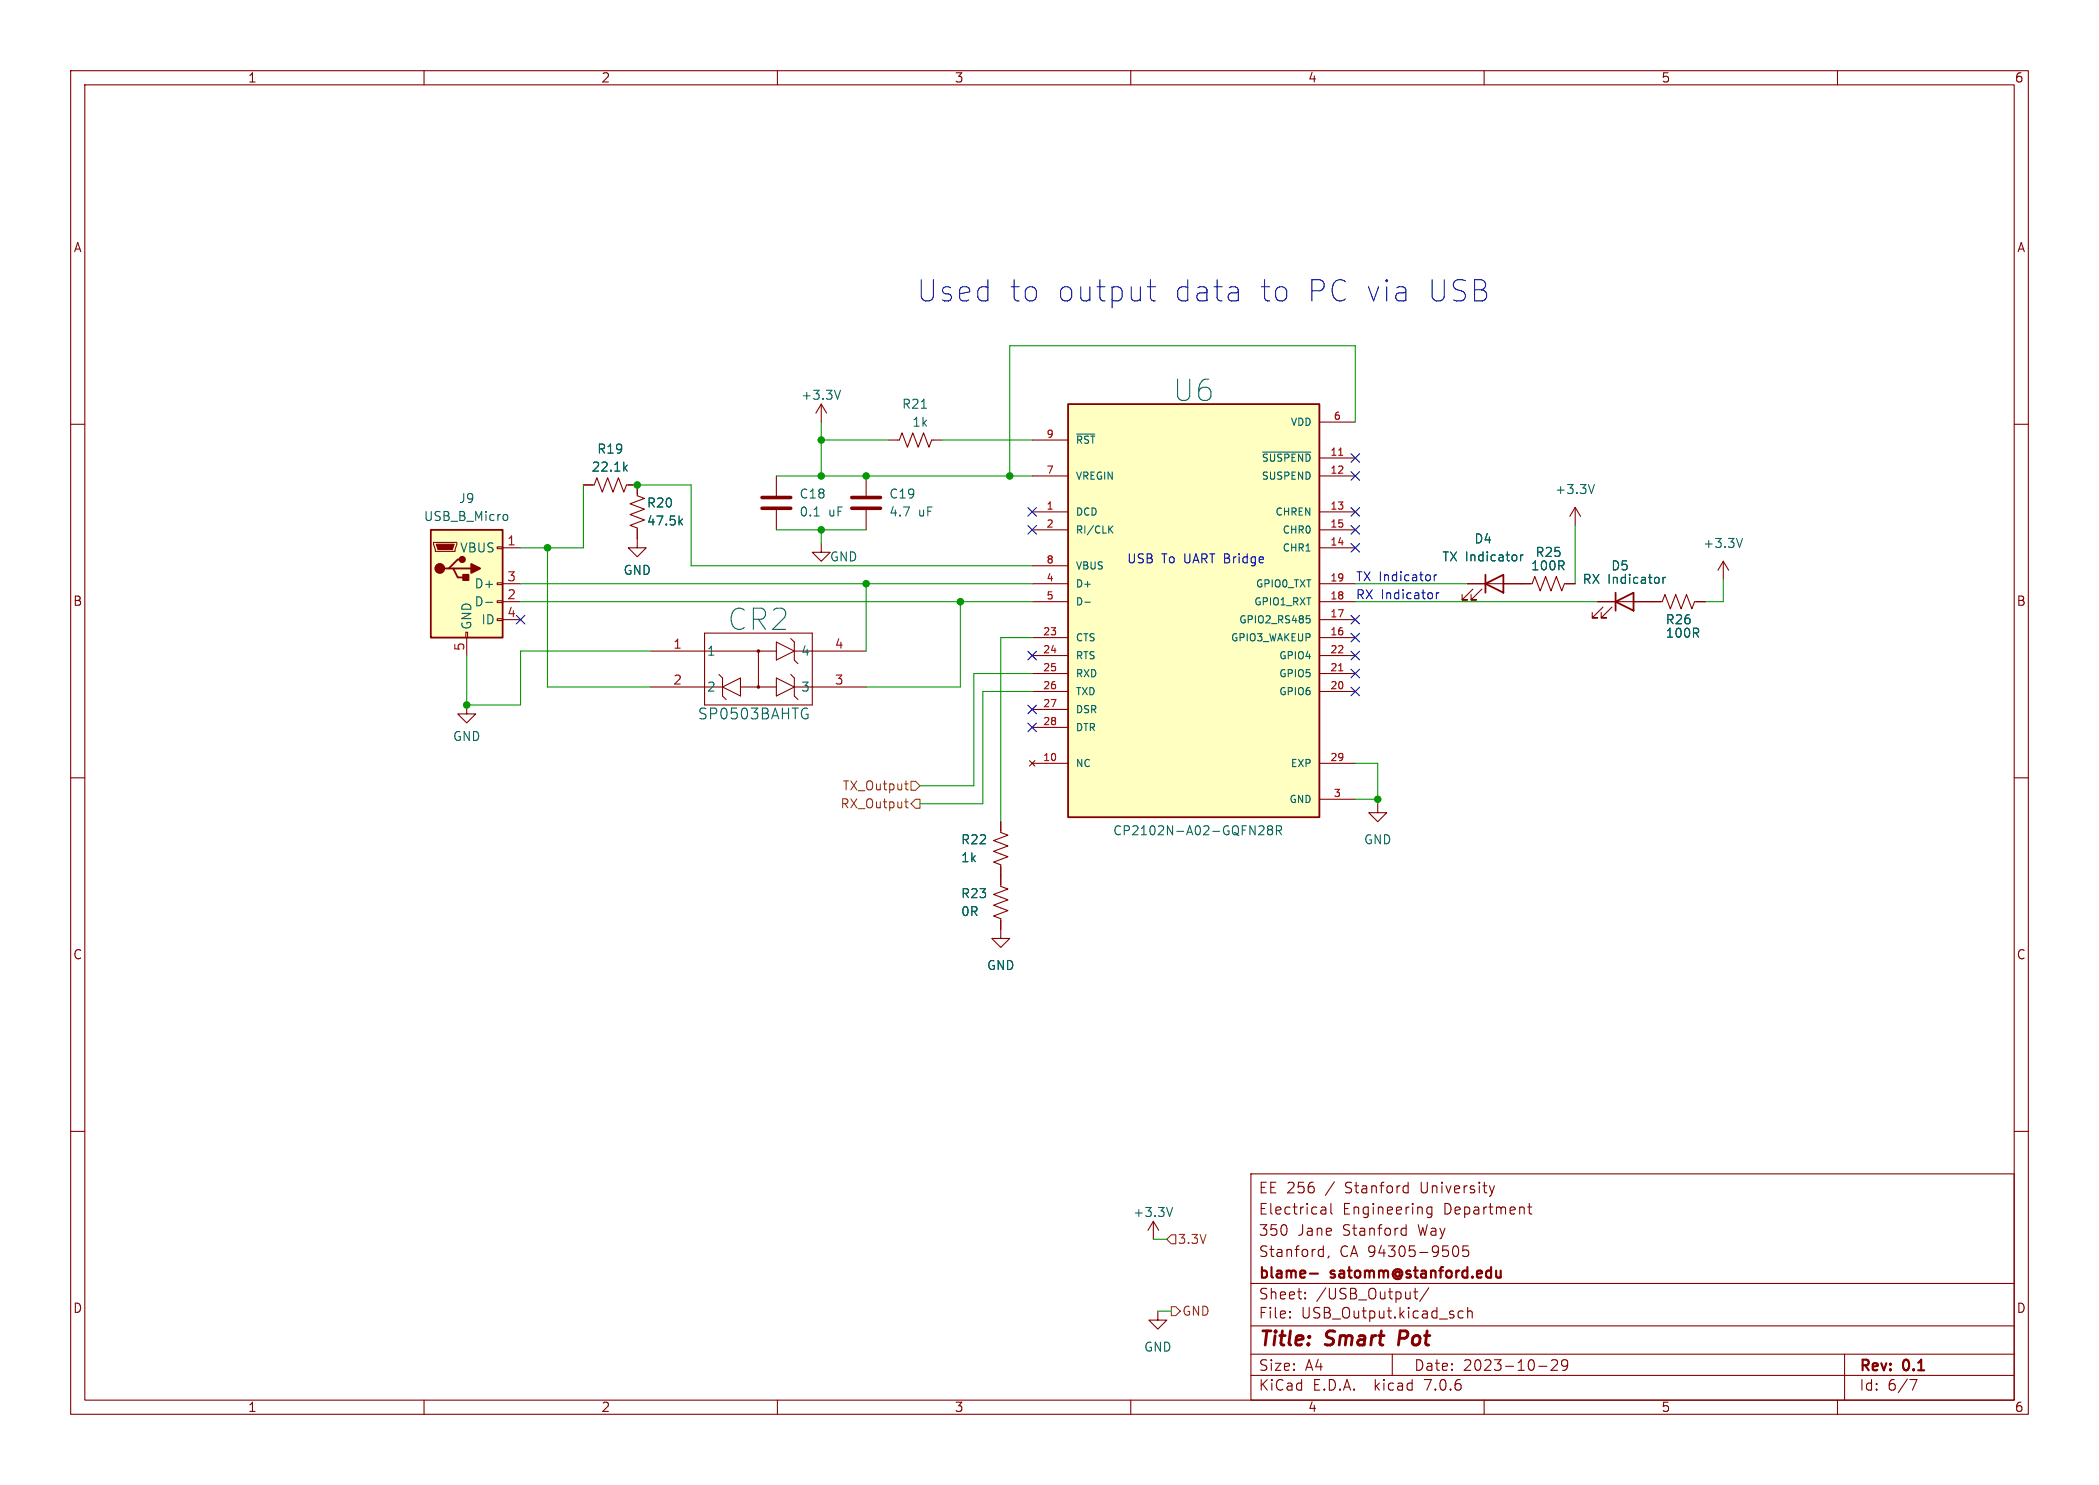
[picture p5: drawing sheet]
<svg xmlns="http://www.w3.org/2000/svg" width="297mm" height="210mm" viewBox="0 0 297 210" stroke-linecap="round" stroke-linejoin="round" font-family="sans-serif">
<g fill="none" stroke="#840000" stroke-width=".15">
<path d="M10 10h277v190h-277zM12 12h273v186h-273zM60 10v2M110 10v2M160 10v2M210 10v2M260 10v2M10 60h2M116.2 57.2l-.8 1.2M116.2 57.2v2.5M116.2 57.2l.8 1.2M186.7 59.7h5.1"/>
<path d="M285 60h2M61.3 76.7h3.3v.3l-.2 1h-2.8zM70.4 77.3h.7v.3h-.7zM71.1 77.5h2.6M82.5 68.6h1.6l.4-1 .7 2 .8-2 .7 2 .8-2 .8 2 .3-1h1.6v1.5l1 .4-2 .7 2 .8-2 .8 2 .7-2 .8 1 .4v2.8h1.2l-1.2 1.2-1.3-1.2h1.3M109.9 67.3v2.8M109.9 72.1v2.8M116.2 76.8v1.3h1.3l-1.3 1.3-1.3-1.3h1.3M122.6 67.3v2.8M122.6 72.1v2.8M125.7 62.2h1.6l.3-1 .8 2 .8-2 .7 2 .8-2 .7 2 .4-1h1.5M146 72.4h5.1"/>
<path d="M146 67.3h5.1M146 74.9h5.1M146 62.2h5.1M186.7 77.5h5.1M186.7 72.4h5.1M186.7 64.8h5.1M186.7 67.3h5.1M186.7 74.9h5.1M222.9 71.8l-.8 1.2M222.9 71.8v2.5M222.9 71.8l.7 1.2M243.8 79.4l-.7 1.2"/>
<path d="M243.8 79.4v2.5M243.8 79.4l.8 1.2M65.9 89.4h.3v.8h-.3zM66 99.7v1.3h1.3l-1.3 1.2-1.2-1.2h1.2M66 90.2v2.5M70.4 87.5h.7v.3h-.7zM70.4 85h.7v.2h-.7zM70.4 82.4h.7v.3h-.7zM71.1 85.1h2.6M71.1 82.6h2.6M71.1 87.6h2.6M92.1 97.2h10.1"/>
<path d="M92.1 92.1h17.8M99.7 89.5h15.2v10.2h-15.2zM101.7 95.4l.5 .5v2.5l.5 .5M102.2 97.2l2.6-1.3v2.5zM104.8 97.2h5.1M107.3 92.1v5.1M109.9 90.8l2.5 1.3-2.5 1.2zM109.9 95.9l2.5 1.3-2.5 1.2zM111.9 95.4l.5 .5v2.5l.5 .5M112.4 97.2h10.2M112.4 92.1h10.2M112.4 90.8v2.5l.5 .6"/>
<path d="M146 85.1h5.1M146 82.6h5.1M146 90.2h5.1M146 97.8h5.1M146 95.3h5.1M146 92.7h5.1M146 80h5.1M186.7 85.1h5.1M186.7 82.6h5.1M186.7 87.6h5.1M186.7 90.2h5.1M186.7 97.8h5.1"/>
<path d="M186.7 95.3h5.1M186.7 92.7h5.1M207.6 82.6h9.2l.4-1.1 .7 2.1 .8-2.1 .8 2.1 .7-2.1 .8 2.1 .4-1h1.5M208.4 83.3l-1.5 1.5h.7h-.7v-.7M209.7 83.3l-1.5 1.5h.7h-.7v-.7M226.1 85.1h9.1l.4-1 .7 2 .8-2 .8 2 .7-2 .8 2 .4-1h1.5M226.8 85.9l-1.5 1.5h.8h-.8v-.8M228.1 85.9l-1.5 1.5h.7h-.7v-.8M10 110h2M141.6 116.2v1.5l1 .4-2 .8 2 .7-2 .8 2 .8-2 .7 1 .4v3l1 .4-2 .8 2 .8-2 .7 2 .8-2 .7 1 .4v2.8h1.3l-1.3 1.3-1.3-1.3h1.3M145.7 107.6l.7 .7M146 108h5.1"/>
<path d="M146 100.3h5.1M146 102.9h5.1M146.4 107.6l-.7 .7M186.7 108h5.1M186.7 113h5.1M194.9 113.7v1.2h1.3l-1.3 1.3-1.2-1.3h1.2M285 110h2M10 160h2M285 160h2M163.2 172.7l-.8 1.3M163.2 172.7v2.6M163.2 172.7l.8 1.3"/>
<path d="M177 166h108v32h-108zM186.8 176.7l.4 .1M187 170.8l.1-.1 .4 .1 .1 .9M187 171.6l.1 .1 .5-.1M187.2 176.2v1.5M187.2 177.6l-.4 .1M187.6 171.1l-.6 .1M188 177.6l-.1 .3M188.3 170.2v1.3l.2 .2M198.5 173.7l.5 .1M198.8 167.7l.4 .1M199 173.2v1.5"/>
<path d="M199 174.6l-.5 .1M199.2 167.2v1.5M199.2 168.6l-.4 .1M202.6 170.8l-.4-.1-.3 .3v.4l.1 .2 .2 .1 .4-.1M202.6 170.7v1.2a.41 .41 0 0 1-.6 .2M205.7 176.3a.36 .36 0 0 1 .3-.1 .36 .36 0 0 1 .3 .3 .77 .77 0 0 1-.4 1.2 .91 .91 0 0 1-.2-1.4zM207.7 176.2h-.7v.7l.2-.1h.5l.1 .3-.1 .5-.2 .1h-.3l-.2-.1M211.5 167.7l-.4 1M216.2 170.7h.5M216.4 170.2v1.3l.1 .1 .2 .1M60 198v2M110 198v2"/>
<path d="M160 198v2M163.8 185.4v1.3h1.3l-1.3 1.3-1.2-1.3h1.2M177 194.5h108M177 191.5h108M177 187.5h108M177 181.5h108M182.5 186.3h.1l-.1 .1M182.5 186.3v.1M182.5 185.5v.1M182.5 185.5h.1l-.1 .1M184.7 183.6v.1M184.7 183.6h-.1l.1 .1"/>
<path d="M184.7 182.8v.1M184.7 182.8h-.1l.1 .1M197 191.5v3M200 182.7h.6M200.2 182.2v1.3l.1 .1 .3 .1M202.2 182.1l-1.3 2M207 185.5l-.4-.1-.3 .3v.4l.2 .2 .1 .1 .4-.1M207.7 185.5a.37 .37 0 0 1 .6 .1v.8M207.7 184.9v1.5M210 198v2M217.7 193.2h1.2M219.5 192.4l.2-.1 .5 .1a.41 .41 0 0 1 .1 .5l-.8 .9h.9"/>
<path d="M221.8 192.9l-.3 .3h-.3l-.2-.3v-.3l.1-.2 .4-.1 .2 .1a.99 .99 0 0 1-.3 1.4h-.3M260 198v2M261 191.5v6.5M270.2 195.1h1l-.6 1.5"/>
</g>
<path d="M198.1 188.2l-.2 2" fill="none" stroke="#840000" stroke-width=".4"/>
<path d="M212.3 179.7v1M185.3 180.1h1.2M212.3 180.5a.41 .41 0 0 1-.5 .1" fill="none" stroke="#840000" stroke-width=".3"/>
<g fill="none" stroke="#006464" stroke-width=".15">
<path d="M118.9 55.2l-.4 1.3M130.4 57.7h.7M71.4 72.8h.3l.1 .2v.5l-.4 .1M88.4 66.1l.3 .5M88.7 65.8l-.4 .5M96.2 73.8l.4 .4M96.6 73.4l-.5 .5M115.2 73h.7M152.3 61.4h2.6M157 74.8l.5 .6M157.5 74.4l-.6 .6M178.7 63.9h6.8"/>
<path d="M215.2 78.5v.8M215.5 78.5h-.2l-.1 .2M225.6 68.5l-.4 1.3M246.6 76.1l-.5 1.3M68.7 85.2h1M153.5 85.2h.8M184.8 87.1h.5M184.9 87.5h.3l.2 .2-.1 .3-.4 .1M235.3 81.6v.9M235.7 81.6l-.3 .1-.1 .2M113.9 100.1l.4 .1M114 101h.3v.5l-.3 .2"/>
<path d="M178.2 116.8h.4l.2 .1 .1 .2-.1 .2-.7 .8h.8M179.6 117.3l-.3-.2 .3-.3h.2l.3 .2-.3 .3M179.6 117.3l-.3 .3 .1 .3 .2 .2 .3-.1 .2-.2-.1-.4-.2-.1M179.6 117.3h.2M180.6 117.4h.6l.1-.2v-.3l-.2-.1h-.5v1.3M180.9 117.4l.4 .7M165.9 170.8l-.4 1.2"/>
</g>
<g fill="none" stroke="#840000" stroke-width=".25">
<path d="M151.1 57.2h35.6v58.4h-35.6zM61 74.9h10.1v15.3h-10.1zM65.4 79.1h-.6l-1.3 1.3h-.6M63.5 80.4h.6l.7 1.3h1.2M64.1 80.4h2.6M210.2 82.6l2.5-1.3v2.5zM210.2 81.3v2.5M228.6 85.1l2.5-1.3v2.6zM228.6 83.8v2.6"/>
<circle cx="107.3" cy="97.2" r=".13"/>
<circle cx="107.3" cy="92.1" r=".13"/>
</g>
<path d="M107.8 71.9h4.1M107.8 70.4h4.1M120.5 71.9h4.1M120.5 70.4h4.1" fill="none" stroke="#840000" stroke-width=".51"/>
<g fill="#ffffc2" stroke="#ffffc2" stroke-width=".14">
<path d="M61 74.9h10.1v15.3h-10.1z"/>
<path d="M151.1 57.2h35.6v58.4h-35.6z"/>
</g>
<g fill="#840000" stroke="#840000" stroke-width=".25">
<path d="M66.7 79.8l1.2 .6-1.2 .6z"/>
<path d="M65.5 81.3h.8v.7h-.8z"/>
<circle cx="62.2" cy="80.4" r=".63"/>
<circle cx="65.4" cy="79.1" r=".38"/>
</g>
<path d="M61.7 77h2.6l-.3 .7h-2z" fill="#840000" stroke="#840000" stroke-width=".15"/>
<path d="M189.4 64.4h.6M189.4 94.9h.6" fill="none" stroke="#a90000" stroke-width=".15"/>
<path d="M128 110.9h.5M128 113.4h.5M128.2 113v1.1l.1 .1h.2M128.3 111.6l.2 .1M128.9 110.5h.6l.7 .6-.7 .7h-.6zM128.9 113.7l.6-.7h.7v1.3h-.7zM165.7 174.6h.7v1.3h-.7l-.6-.6zM165.7 184.8h.7l.6 .6-.6 .7h-.7z" fill="none" stroke="#725600" stroke-width=".15"/>
<path d="M162.8 39.6v2.5l.1 .3 .6 .2M162.4 40.6h1.1M174.8 40.6l.3 .1 .1 .3v1.6M175.2 42.4l-.3 .2M175.2 41.3l-.3 .1M202.9 81.3v.8M203.2 83.8v.9M203.3 81.3l-.2 .1-.2 .1M203.6 83.8l-.2 .1-.2 .2" fill="none" stroke="#0000c2" stroke-width=".15"/>
<g fill="none" stroke="#009600" stroke-width=".15">
<path d="M116.2 59.7v7.6M191.8 59.7v-10.8h-48.9v18.4M77.5 77.5v19.7h14.6M82.5 68.6v8.9h-8.8M90.2 68.6h7.6v11.4h48.2M109.9 67.3h36.1M109.9 74.9h12.7M116.2 74.9v1.9M116.2 62.2h9.5M133.3 62.2h12.7M222.9 74.3v8.3M73.7 85.1h72.3"/>
<path d="M73.7 82.6h72.3M92.1 92.1h-18.4v7.6h-7.7v-7M122.6 82.6v9.5M135.9 85.1v12.1h-13.3M146 97.8h-6.9v15.9h-8.9M146 90.2h-4.4v26M146 95.3h-8.2v15.8h-7.6M191.8 85.1h34.3M191.8 82.6h15.8M243.8 81.9v3.2h-2.5M191.8 108h3.1v5.7M191.8 113h3.1"/>
<path d="M163.2 175.3h1.9M163.8 185.4h1.9"/>
</g>
<g fill="none" stroke="#000084" stroke-width=".15">
<path d="M145.4 71.8l1.3 1.2M145.4 74.3l1.3 1.2M146.7 71.8l-1.3 1.2M146.7 74.3l-1.3 1.2M191.2 66.7l1.2 1.2M191.2 74.3l1.2 1.2M191.2 64.2l1.2 1.2M191.2 71.8l1.2 1.2M191.2 76.9l1.2 1.2M192.4 66.7l-1.2 1.2M192.4 74.3l-1.2 1.2M192.4 64.2l-1.2 1.2"/>
<path d="M192.4 71.8l-1.2 1.2M192.4 76.9l-1.2 1.2M73.1 87l1.2 1.2M74.3 87l-1.2 1.2M145.4 92.1l1.3 1.2M145.4 99.7l1.3 1.2M146.7 92.1l-1.3 1.2M146.7 99.7l-1.3 1.2M191.2 97.2l1.2 1.2M191.2 92.1l1.2 1.2M191.2 94.6l1.2 1.3M191.2 87l1.2 1.2"/>
<path d="M191.2 89.6l1.2 1.2M192.4 97.2l-1.2 1.2M192.4 92.1l-1.2 1.2M192.4 94.6l-1.2 1.3M192.4 87l-1.2 1.2M192.4 89.6l-1.2 1.2M145.4 102.3l1.3 1.2M146.7 102.3l-1.3 1.2"/>
</g>
<g fill="#009600" stroke="#009600" stroke-width=".15">
<circle cx="116.2" cy="67.3" r=".46"/>
<circle cx="116.2" cy="62.2" r=".46"/>
<circle cx="77.5" cy="77.5" r=".46"/>
<circle cx="122.6" cy="82.6" r=".46"/>
<circle cx="122.6" cy="67.3" r=".46"/>
<circle cx="90.2" cy="68.6" r=".46"/>
<circle cx="66" cy="99.7" r=".46"/>
<circle cx="194.9" cy="113" r=".46"/>
<circle cx="135.9" cy="85.1" r=".46"/>
<circle cx="142.9" cy="67.3" r=".46"/>
<circle cx="116.2" cy="74.9" r=".46"/>
</g>
<g font-size="4.2" fill="#0000c2">
<text x="129.5" y="42.9">Used</text>
<text x="142.5" y="42.9">to</text>
<text x="149.1" y="42.9">output</text>
<text x="165.5" y="42.9">data</text>
<text x="177.5" y="42.9">to</text>
<text x="184.1" y="42.9">PC via</text>
<text x="200.8" y="42.9">USB</text>
</g>
<g font-size="4.2" fill="#006464">
<text x="166" y="57">U6</text>
<text x="103" y="89.4">CR2</text>
</g>
<g font-size="2.8" fill="#840000">
<text x="178" y="190.9">Title:</text>
<text x="187.7" y="190.9">Smart</text>
<text x="198.7" y="190.9">Pot</text>
</g>
<text font-size="2.1" fill="#006464" x="98.7" y="102">SP0503BAHTG</text>
<g font-size="2.1" fill="#840000">
<text x="178" y="172">Electrical</text>
<text x="178" y="169">EE 256</text>
<text x="187.6" y="169">/</text>
<text x="189.9" y="172">Engineering</text>
<text x="190.5" y="169">Stanford</text>
<text x="201.3" y="169">University</text>
<text x="204.3" y="172">Department</text>
<text x="178" y="178">Stanford,</text>
<text x="178" y="175">350</text>
<text x="183.6" y="175">Jane</text>
<text x="189.5" y="178">CA 94305-9505</text>
<text x="190" y="175">Stanford</text>
<text x="200.8" y="175">Way</text>
<text x="178" y="184">Sheet:</text>
<text x="178" y="181.2">blame-</text>
<text x="186.2" y="184">/USB_Output/</text>
<text x="188.4" y="181.2">satomm@stanford.edu</text>
<text x="178" y="186.7">File:</text>
<text x="184.1" y="186.7">USB_Output.kicad_sch</text>
<text x="178" y="196.9">KiCad</text>
<text x="178" y="194.1">Size:</text>
<text x="184.7" y="194.1">A4</text>
<text x="185.7" y="196.9">E.D.A.</text>
<text x="194.6" y="196.9">kicad</text>
<text x="200" y="194.1">Date:</text>
<text x="201.8" y="196.9">7.0.6</text>
<text x="207" y="194.1">2023-10-29</text>
<text x="263" y="194.3">Rev:</text>
<text x="263" y="196.9">Id:</text>
<text x="267.1" y="196.9">6/7</text>
<text x="269.4" y="194.3">0.1</text>
</g>
<g font-size="1.8" fill="#840000">
<text x="35" y="11.9">1</text>
<text x="85" y="11.9">2</text>
<text x="135" y="11.9">3</text>
<text x="185" y="11.9">4</text>
<text x="235" y="11.9">5</text>
<text x="285" y="11.9">6</text>
<text x="10.3" y="35.9">A</text>
<text x="285.3" y="35.9">A</text>
<text x="10.3" y="85.9">B</text>
<text x="285.3" y="85.9">B</text>
<text x="10.3" y="135.9">C</text>
<text x="285.3" y="135.9">C</text>
<text x="10.3" y="185.9">D</text>
<text x="285.3" y="185.9">D</text>
<text x="35" y="199.9">1</text>
<text x="85" y="199.9">2</text>
<text x="135" y="199.9">3</text>
<text x="185" y="199.9">4</text>
<text x="235" y="199.9">5</text>
<text x="285" y="199.9">6</text>
</g>
<g font-size="1.8" fill="#006464">
<text x="113.3" y="56.7">+3.3V</text>
<text x="127.5" y="58">R21</text>
<text x="84.4" y="64.4">R19</text>
<text x="129" y="60.6">1k</text>
<text x="64.8" y="71.3">J9</text>
<text x="83.6" y="66.9">22.1k</text>
<text x="91.4" y="72">R20</text>
<text x="113" y="70.7">C18</text>
<text x="125.7" y="70.7">C19</text>
<text x="219.9" y="70.1">+3.3V</text>
<text x="59.9" y="73.9">USB_B_Micro</text>
<text x="91.4" y="74.5">47.5k</text>
<text x="113" y="73.3">0.1</text>
<text x="117.2" y="73.3">uF</text>
<text x="125.7" y="73.3">4.7</text>
<text x="129.9" y="73.3">uF</text>
<text x="208.5" y="77.1">D4</text>
<text x="240.9" y="77.7">+3.3V</text>
<text x="65" y="78.3">VBUS</text>
<text x="67.1" y="83.4">D+</text>
<text x="88.1" y="81.5">GND</text>
<text x="117.3" y="79.6">GND</text>
<text x="204" y="79.6">TX Indicator</text>
<text x="216.5" y="80.9">100R</text>
<text x="217.2" y="79">R25</text>
<text x="223.8" y="82.8">RX Indicator</text>
<text x="227.9" y="80.9">D5</text>
<text x="66.9" y="89.2" transform="rotate(-90 66.9 89.2)">GND</text>
<text x="67.1" y="86">D-</text>
<text x="68" y="88.5">ID</text>
<text x="235.6" y="88.5">R26</text>
<text x="99.9" y="92.9">1</text>
<text x="113.3" y="92.9">4</text>
<text x="235.6" y="90.4">100R</text>
<text x="99.9" y="98">2</text>
<text x="113.3" y="98">3</text>
<text x="64" y="105">GND</text>
<text x="135.9" y="119.6">R22</text>
<text x="157.4" y="118.3">CP2102N-A02-GQFN28R</text>
<text x="192.9" y="119.6">GND</text>
<text x="135.9" y="122.1">1k</text>
<text x="135.9" y="129.8">0R</text>
<text x="135.9" y="127.2">R23</text>
<text x="139.6" y="137.4">GND</text>
<text x="160.3" y="172.3">+3.3V</text>
<text x="161.8" y="191.4">GND</text>
</g>
<g font-size="1.8" fill="#a90000">
<text x="71.7" y="77.2">1</text>
<text x="71.7" y="82.3">3</text>
<text x="71.7" y="84.8">2</text>
<text x="71.7" y="87.4">4</text>
<text x="65.8" y="92.1" transform="rotate(-90 65.8 92.1)">5</text>
<text x="95.2" y="91.8">1</text>
<text x="118" y="91.8">4</text>
<text x="95.2" y="96.9">2</text>
<text x="118" y="96.9">3</text>
</g>
<g font-size="1.8" fill="#0000c2">
<text x="159.4" y="79.8">USB</text>
<text x="164.4" y="79.8">To UART Bridge</text>
<text x="191.8" y="82.3">TX Indicator</text>
<text x="191.8" y="84.8">RX Indicator</text>
</g>
<g font-size="1.8" fill="#725600">
<text x="119.1" y="112">TX_Output</text>
<text x="118.8" y="114.5">RX_Output</text>
<text x="166.6" y="176.1">3.3V</text>
<text x="167.2" y="186.3">GND</text>
</g>
<g font-size="1.4" fill="#a90000">
<text x="188.6" y="59.4">6</text>
<text x="148" y="62">9</text>
<text x="188.1" y="64.5">11</text>
<text x="148" y="67.1">7</text>
<text x="188.1" y="67.1">12</text>
<text x="148" y="72.1">1</text>
<text x="148" y="74.7">2</text>
<text x="188.1" y="72.1">13</text>
<text x="188.1" y="77.2">14</text>
<text x="188.1" y="74.7">15</text>
<text x="148" y="82.3">4</text>
<text x="148" y="79.8">8</text>
<text x="188.1" y="82.3">19</text>
<text x="147.5" y="89.9">23</text>
<text x="148" y="84.8">5</text>
<text x="188.1" y="89.9">16</text>
<text x="188.1" y="87.4">17</text>
<text x="188.1" y="84.8">18</text>
<text x="147.5" y="92.5">24</text>
<text x="147.5" y="95">25</text>
<text x="188.1" y="95">21</text>
<text x="188.1" y="92.5">22</text>
<text x="147.5" y="97.5">26</text>
<text x="147.5" y="100.1">27</text>
<text x="188.1" y="97.5">20</text>
<text x="147.5" y="107.7">10</text>
<text x="147.5" y="102.6">28</text>
<text x="188.1" y="107.7">29</text>
<text x="188.6" y="112.8">3</text>
</g>
<g font-size="1.4" fill="#006464">
<text x="152.1" y="63">~{RST}</text>
<text x="178.4" y="65.5">~{SUSPEND}</text>
<text x="182.5" y="60.4">VDD</text>
<text x="152.1" y="68">VREGIN</text>
<text x="178.4" y="68">SUSPEND</text>
<text x="152.1" y="73.1">DCD</text>
<text x="152.1" y="75.7">RI/CLK</text>
<text x="180.3" y="73.1">CHREN</text>
<text x="181.4" y="75.7">CHR0</text>
<text x="152.1" y="83.3">D+</text>
<text x="152.1" y="80.7">VBUS</text>
<text x="177.6" y="83.3">GPIO0_TXT</text>
<text x="181.4" y="78.2">CHR1</text>
<text x="152.1" y="85.8">D-</text>
<text x="175.2" y="88.4">GPIO2_RS485</text>
<text x="177.3" y="85.8">GPIO1_RXT</text>
<text x="152.1" y="90.9">CTS</text>
<text x="152.1" y="93.4">RTS</text>
<text x="152.1" y="96">RXD</text>
<text x="174.1" y="90.9">GPIO3_WAKEUP</text>
<text x="180.9" y="96">GPIO5</text>
<text x="180.9" y="93.4">GPIO4</text>
<text x="152.1" y="98.5">TXD</text>
<text x="152.1" y="101.1">DSR</text>
<text x="180.9" y="98.5">GPIO6</text>
<text x="152.1" y="103.6">DTR</text>
<text x="152.1" y="108.7">NC</text>
<text x="182.3" y="113.8">GND</text>
<text x="182.5" y="108.7">EXP</text>
</g>
</svg>
